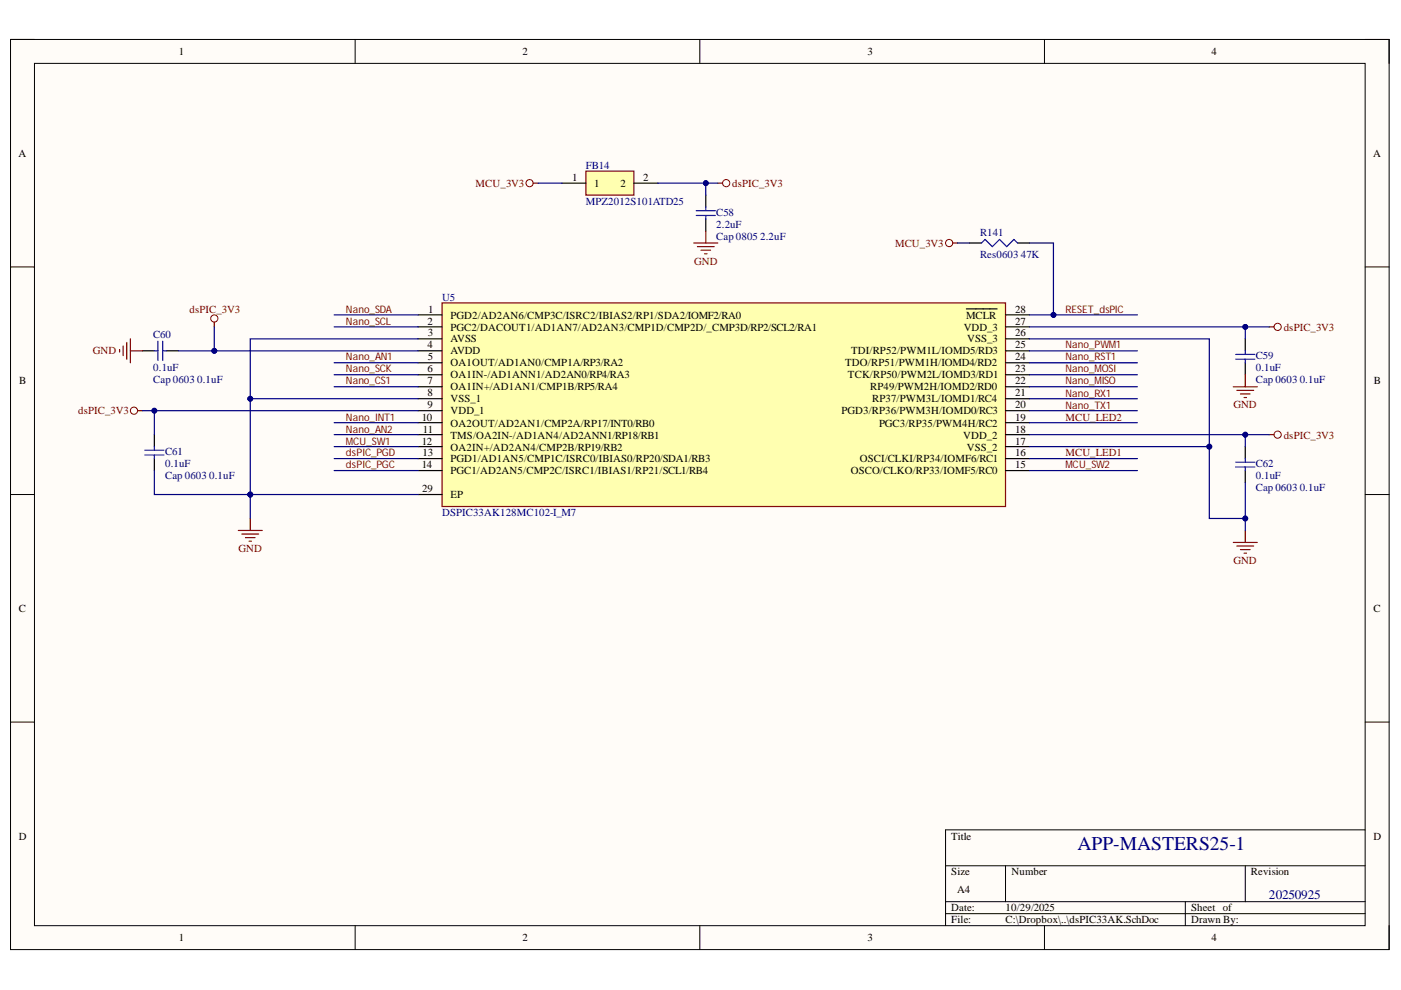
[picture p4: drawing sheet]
<svg xmlns="http://www.w3.org/2000/svg" width="297mm" height="210mm" viewBox="0 0 297 210" stroke-linecap="round" stroke-linejoin="round" font-family="sans-serif">
<path d="M2.2 8.4h292.3v192.9h-292.3z" fill-rule="evenodd" fill="#fffcf8"/>
<path d="M2.2 8.4h292.3v192.9h-292.3z" fill="none" stroke="#000" stroke-width=".21"/>
<path d="M7.3 13.4h282.1v182.9h-282.1z" fill-rule="evenodd" fill="#fffcf8"/>
<g fill="none" stroke="#000" stroke-width=".21">
<path d="M2.2 8.4h5.1M7.3 13.4h282.1v182.9h-282.1zM75.3 8.4v5M148.4 8.4v5M221.4 8.4v5M289.4 8.4h5.1v5M2.2 56.6h5.1M289.4 56.6h5.1M2.2 104.9h5.1M289.4 104.9h5.1M2.2 153.1h5.1M289.4 153.1h5.1"/>
<path d="M289.4 175.9h-88.9v20.4M75.3 196.3v5M148.4 196.3v5M200.5 183.6h88.9M200.5 191.2h88.9M200.5 193.7h88.9M213.2 183.6v7.6M221.4 196.3v5M251.3 191.2v5.1M264 183.6v7.6M294.5 196.3v5"/>
</g>
<circle cx="112.3" cy="38.8" r=".76" fill="none" stroke="#800000" stroke-width=".21"/>
<path d="M113 38.8h1.1" fill="none" stroke="#800000" stroke-width=".25"/>
<path d="M124.2 36.3h10.2v5.1h-10.2z" fill-rule="evenodd" fill="#ffffb0"/>
<path d="M124.2 36.3h10.2v5.1h-10.2zM152.2 38.8h1M147.1 51.5h5.1M147.9 52.3h3.5M148.6 53.1h2.1M149.4 53.8h.5M149.6 49v2.5M202 51.5h1" fill="none" stroke="#800000" stroke-width=".25"/>
<path d="M119.1 38.8h5.1M134.4 38.8h5.1M149.6 41.4v2.5M149.6 46.4v2.6M205.6 51.5h2.5M215.7 51.5h2.6" fill="none" stroke="#000" stroke-width=".25"/>
<path d="M147.6 44.7h4.1M147.6 45.7h4.1M149.6 43.9v.8M149.6 45.7v.7M208.1 51.5l.8-.7 1.5 1.5 1.5-1.5 1.5 1.5 1.6-1.5 .7 .7" fill="none" stroke="#00f" stroke-width=".25"/>
<g fill="none" stroke="#800000" stroke-width=".21">
<circle cx="154" cy="38.8" r=".76"/>
<circle cx="201.2" cy="51.5" r=".76"/>
</g>
<path d="M93.7 64.2h119.5v43.2h-119.5z" fill-rule="evenodd" fill="#ffffb0"/>
<g fill="none" stroke="#800000" stroke-width=".25">
<path d="M93.7 64.2h119.5v43.2h-119.5zM264 79.5v2.5M269.1 69.3h1M261.5 82h5.1M262.2 82.8h3.6M263 83.5h2M263.8 84.3h.5M269.1 92.2h1M50.5 112.5h5.1M51.3 113.2h3.5M52 114h2.1M52.8 114.8h.5"/>
<path d="M53.1 109.9v2.6M261.5 115h5.1M262.2 115.8h3.6M263 116.5h2M263.8 117.3h.5M264 112.5v2.5"/>
</g>
<g fill="none" stroke="#000" stroke-width=".25">
<path d="M30.2 74.4h2.5M35.3 74.4h2.5M88.6 66.8h5.1M88.6 69.3h5.1M88.6 71.8h5.1M88.6 74.4h5.1M88.6 76.9h5.1M88.6 79.5h5.1M204.9 65.5h6.5M213.2 66.8h5.1M213.2 71.8h5.1M213.2 74.4h5.1"/>
<path d="M213.2 76.9h5.1M213.2 79.5h5.1M213.2 69.3h5.1M264 71.8v2.6M264 76.9v2.6M32.7 92.2v2.5M32.7 97.2v2.6M88.6 82h5.1M88.6 84.5h5.1M88.6 87.1h5.1M88.6 89.6h5.1M88.6 92.2h5.1"/>
<path d="M88.6 94.7h5.1M88.6 97.2h5.1M88.6 99.8h5.1M213.2 82h5.1M213.2 84.5h5.1M213.2 87.1h5.1M213.2 89.6h5.1M213.2 92.2h5.1M213.2 94.7h5.1M213.2 99.8h5.1M213.2 97.2h5.1M264 94.7v2.5"/>
<path d="M264 99.8v2.5M88.6 104.9h5.1"/>
</g>
<g fill="none" stroke="#00f" stroke-width=".25">
<path d="M32.7 74.4h.8M33.5 72.3v4.1M34.5 72.3v4.1M34.5 74.4h.8M262 75.1h4.1M262 76.2h4.1M264 74.4v.7M264 76.2v.7M30.7 95.5h4.1M30.7 96.5h4.1M32.7 94.7v.8M32.7 96.5v.7"/>
<path d="M262 98h4.1M262 99h4.1M264 97.2v.8M264 99v.8"/>
</g>
<g fill="none" stroke="#800000" stroke-width=".21">
<circle cx="270.9" cy="69.3" r=".76"/>
<circle cx="270.9" cy="92.2" r=".76"/>
</g>
<path d="M218.3 66.8h22.8" fill="none" stroke="#000080" stroke-width=".25"/>
<circle cx="223.4" cy="66.8" r=".51" fill="#000080"/>
<circle cx="223.4" cy="66.8" r=".51" fill="none" stroke="#000080" stroke-width=".21"/>
<path d="M114.1 38.8h5M139.5 38.8h12.7" fill="none" stroke="#000080" stroke-width=".25"/>
<circle cx="149.6" cy="38.8" r=".51" fill="#000080"/>
<circle cx="149.6" cy="38.8" r=".51" fill="none" stroke="#000080" stroke-width=".21"/>
<path d="M149.6 38.8v2.6" fill="none" stroke="#000080" stroke-width=".25"/>
<circle cx="149.6" cy="38.8" r=".51" fill="#000080"/>
<circle cx="149.6" cy="38.8" r=".51" fill="none" stroke="#000080" stroke-width=".21"/>
<path d="M203 51.5h2.6M218.3 51.5h5.1v15.3" fill="none" stroke="#000080" stroke-width=".25"/>
<circle cx="223.4" cy="66.8" r=".51" fill="#000080"/>
<circle cx="223.4" cy="66.8" r=".51" fill="none" stroke="#000080" stroke-width=".21"/>
<path d="M218.3 94.7h38.1" fill="none" stroke="#000080" stroke-width=".25"/>
<circle cx="256.4" cy="94.7" r=".51" fill="#000080"/>
<circle cx="256.4" cy="94.7" r=".51" fill="none" stroke="#000080" stroke-width=".21"/>
<path d="M88.6 71.8h-35.5v38.1" fill="none" stroke="#000080" stroke-width=".25"/>
<circle cx="53.1" cy="84.5" r=".51" fill="#000080"/>
<circle cx="53.1" cy="84.5" r=".51" fill="none" stroke="#000080" stroke-width=".21"/>
<circle cx="53.1" cy="104.9" r=".51" fill="#000080"/>
<circle cx="53.1" cy="104.9" r=".51" fill="none" stroke="#000080" stroke-width=".21"/>
<path d="M53.1 104.9h35.5" fill="none" stroke="#000080" stroke-width=".25"/>
<circle cx="53.1" cy="104.9" r=".51" fill="#000080"/>
<circle cx="53.1" cy="104.9" r=".51" fill="none" stroke="#000080" stroke-width=".21"/>
<path d="M53.1 84.5h35.5" fill="none" stroke="#000080" stroke-width=".25"/>
<circle cx="53.1" cy="84.5" r=".51" fill="#000080"/>
<circle cx="53.1" cy="84.5" r=".51" fill="none" stroke="#000080" stroke-width=".21"/>
<path d="M218.3 69.3h50.8" fill="none" stroke="#000080" stroke-width=".25"/>
<circle cx="264" cy="69.3" r=".51" fill="#000080"/>
<circle cx="264" cy="69.3" r=".51" fill="none" stroke="#000080" stroke-width=".21"/>
<path d="M218.3 92.2h50.8" fill="none" stroke="#000080" stroke-width=".25"/>
<circle cx="264" cy="92.2" r=".51" fill="#000080"/>
<circle cx="264" cy="92.2" r=".51" fill="none" stroke="#000080" stroke-width=".21"/>
<path d="M264 92.2v2.5" fill="none" stroke="#000080" stroke-width=".25"/>
<circle cx="264" cy="92.2" r=".51" fill="#000080"/>
<circle cx="264" cy="92.2" r=".51" fill="none" stroke="#000080" stroke-width=".21"/>
<path d="M264 69.3v2.5" fill="none" stroke="#000080" stroke-width=".25"/>
<circle cx="264" cy="69.3" r=".51" fill="#000080"/>
<circle cx="264" cy="69.3" r=".51" fill="none" stroke="#000080" stroke-width=".21"/>
<path d="M264 102.3v10.2" fill="none" stroke="#000080" stroke-width=".25"/>
<circle cx="264" cy="109.9" r=".51" fill="#000080"/>
<circle cx="264" cy="109.9" r=".51" fill="none" stroke="#000080" stroke-width=".21"/>
<path d="M218.3 71.8h38.1v38.1h7.6" fill="none" stroke="#000080" stroke-width=".25"/>
<circle cx="256.4" cy="94.7" r=".51" fill="#000080"/>
<circle cx="256.4" cy="94.7" r=".51" fill="none" stroke="#000080" stroke-width=".21"/>
<circle cx="264" cy="109.9" r=".51" fill="#000080"/>
<circle cx="264" cy="109.9" r=".51" fill="none" stroke="#000080" stroke-width=".21"/>
<path d="M37.8 74.4h50.8" fill="none" stroke="#000080" stroke-width=".25"/>
<circle cx="45.4" cy="74.4" r=".51" fill="#000080"/>
<circle cx="45.4" cy="74.4" r=".51" fill="none" stroke="#000080" stroke-width=".21"/>
<path d="M88.6 87.1h-55.9v5.1" fill="none" stroke="#000080" stroke-width=".25"/>
<circle cx="32.7" cy="87.1" r=".51" fill="#000080"/>
<circle cx="32.7" cy="87.1" r=".51" fill="none" stroke="#000080" stroke-width=".21"/>
<path d="M32.7 99.8v5.1h20.4" fill="none" stroke="#000080" stroke-width=".25"/>
<circle cx="53.1" cy="104.9" r=".51" fill="#000080"/>
<circle cx="53.1" cy="104.9" r=".51" fill="none" stroke="#000080" stroke-width=".21"/>
<path d="M25.4 74.1v.5M26.1 73.4v2M26.9 72.6v3.6M27.6 71.8v5.1M27.6 74.4h2.6M45.4 68.3v1M29.2 87.1h1" fill="none" stroke="#800000" stroke-width=".25"/>
<g fill="none" stroke="#800000" stroke-width=".21">
<circle cx="45.4" cy="67.5" r=".76"/>
<circle cx="28.4" cy="87.1" r=".76"/>
</g>
<path d="M45.4 69.3v5.1" fill="none" stroke="#000080" stroke-width=".25"/>
<circle cx="45.4" cy="74.4" r=".51" fill="#000080"/>
<circle cx="45.4" cy="74.4" r=".51" fill="none" stroke="#000080" stroke-width=".21"/>
<path d="M30.2 87.1h2.5" fill="none" stroke="#000080" stroke-width=".25"/>
<circle cx="32.7" cy="87.1" r=".51" fill="#000080"/>
<circle cx="32.7" cy="87.1" r=".51" fill="none" stroke="#000080" stroke-width=".21"/>
<g fill="none" stroke="#000080" stroke-width=".25">
<path d="M70.8 66.8h17.8M70.8 69.3h17.8M70.8 76.9h17.8M70.8 79.5h17.8M218.3 74.4h22.8M218.3 76.9h22.8M218.3 79.5h22.8M70.8 82h17.8M70.8 92.2h17.8M70.8 89.6h17.8M70.8 97.2h17.8M70.8 99.8h17.8"/>
<path d="M70.8 94.7h17.8M218.3 82h22.8M218.3 84.5h22.8M218.3 87.1h22.8M218.3 89.6h22.8M218.3 99.8h22.8M218.3 97.2h22.8"/>
</g>
<text font-size="4.1" fill="#000080" x="228.4" y="180.1">APP-MASTERS25-1</text>
<text font-size="2.8" fill="#000080" x="269" y="190.6">20250925</text>
<g font-size="2.3">
<text x="37.9" y="11.7">1</text>
<text x="110.7" y="11.7">2</text>
<text x="183.9" y="11.7">3</text>
<text x="256.9" y="11.7">4</text>
<text x="3.9" y="33.3">A</text>
<text x="291.1" y="33.3">A</text>
<text x="121.3" y="38.4">1</text>
<text x="126" y="39.6">1</text>
<text x="131.6" y="39.6">2</text>
<text x="136.4" y="38.4">2</text>
<text x="90.6" y="68.8">2</text>
<text x="90.7" y="71.3">3</text>
<text x="90.8" y="66.3">1</text>
<text x="95.5" y="67.5">PGD2/AD2AN6/CMP3C/ISRC2/IBIAS2/RP1/SDA2/IOMF2/RA0</text>
<text x="95.5" y="70.1">PGC2/DACOUT1/AD1AN7/AD2AN3/CMP1D/CMP2D/_CMP3D/RP2/SCL2/RA1</text>
<text x="204.3" y="70.1">VDD_3</text>
<text x="204.8" y="67.5">MCLR</text>
<text x="215.2" y="66.3">28</text>
<text x="215.2" y="68.8">27</text>
<text x="215.2" y="71.3">26</text>
<text x="90.6" y="73.9">4</text>
<text x="90.7" y="76.4">5</text>
<text x="95.5" y="72.6">AVSS</text>
<text x="95.5" y="75.1">AVDD</text>
<text x="95.5" y="77.7">OA1OUT/AD1AN0/CMP1A/RP3/RA2</text>
<text x="179.2" y="77.7">TDO/RP51/PWM1H/IOMD4/RD2</text>
<text x="180.5" y="75.1">TDI/RP52/PWM1L/IOMD5/RD3</text>
<text x="205.1" y="72.6">VSS_3</text>
<text x="215.2" y="73.9">25</text>
<text x="215.2" y="76.4">24</text>
<text x="4.1" y="81.5">B</text>
<text x="90.6" y="79">6</text>
<text x="90.6" y="81.5">7</text>
<text x="95.5" y="80.2">OA1IN-/AD1ANN1/AD2AN0/RP4/RA3</text>
<text x="95.5" y="82.8">OA1IN+/AD1AN1/CMP1B/RP5/RA4</text>
<text x="179.8" y="80.2">TCK/RP50/PWM2L/IOMD3/RD1</text>
<text x="184.5" y="82.8">RP49/PWM2H/IOMD2/RD0</text>
<text x="215.2" y="79">23</text>
<text x="215.2" y="81.5">22</text>
<text x="291.3" y="81.5">B</text>
<text x="89.4" y="89.2">10</text>
<text x="90.6" y="84">8</text>
<text x="90.6" y="86.6">9</text>
<text x="95.5" y="85.3">VSS_1</text>
<text x="95.5" y="87.8">VDD_1</text>
<text x="178.4" y="87.8">PGD3/RP36/PWM3H/IOMD0/RC3</text>
<text x="184.9" y="85.3">RP37/PWM3L/IOMD1/RC4</text>
<text x="215.2" y="84">21</text>
<text x="215.2" y="86.6">20</text>
<text x="215.2" y="89.2">19</text>
<text x="89.4" y="94.2">12</text>
<text x="89.7" y="91.7">11</text>
<text x="95.5" y="90.4">OA2OUT/AD2AN1/CMP2A/RP17/INT0/RB0</text>
<text x="95.5" y="93">TMS/OA2IN-/AD1AN4/AD2ANN1/RP18/RB1</text>
<text x="95.5" y="95.5">OA2IN+/AD2AN4/CMP2B/RP19/RB2</text>
<text x="186.4" y="90.4">PGC3/RP35/PWM4H/RC2</text>
<text x="204.2" y="93">VDD_2</text>
<text x="205" y="95.5">VSS_2</text>
<text x="215.2" y="91.7">18</text>
<text x="215.2" y="94.2">17</text>
<text x="89.4" y="99.3">14</text>
<text x="89.6" y="96.8">13</text>
<text x="95.5" y="98.1">PGD1/AD1AN5/CMP1C/ISRC0/IBIAS0/RP20/SDA1/RB3</text>
<text x="95.5" y="100.6">PGC1/AD2AN5/CMP2C/ISRC1/IBIAS1/RP21/SCL1/RB4</text>
<text x="180.4" y="100.6">OSCO/CLKO/RP33/IOMF5/RC0</text>
<text x="182.3" y="98.1">OSCI/CLKI/RP34/IOMF6/RC1</text>
<text x="215.2" y="96.8">16</text>
<text x="215.2" y="99.3">15</text>
<text x="89.5" y="104.4">29</text>
<text x="95.5" y="105.7">EP</text>
<text x="4" y="129.7">C</text>
<text x="291.2" y="129.7">C</text>
<text x="4" y="178">D</text>
<text x="201.7" y="178">Title</text>
<text x="291.2" y="178">D</text>
<text x="201.7" y="185.6">Size</text>
<text x="214.5" y="185.6">Number</text>
<text x="265.2" y="185.6">Revision</text>
<text x="203" y="189.4">A4</text>
<text x="201.7" y="193.2">Date:</text>
<text x="201.7" y="195.8">File:</text>
<text x="213.2" y="193.2">10/29/2025</text>
<text x="213.2" y="195.8">C:\Dropbox\..\dsPIC33AK.SchDoc</text>
<text x="252.5" y="193.2">Sheet of</text>
<text x="252.5" y="195.8">Drawn By:</text>
<text x="37.9" y="199.6">1</text>
<text x="110.7" y="199.6">2</text>
<text x="183.9" y="199.6">3</text>
<text x="256.9" y="199.6">4</text>
</g>
<g font-size="2.3" fill="#000080">
<text x="124.2" y="35.8">FB14</text>
<text x="124.2" y="43.5">MPZ2012S101ATD25</text>
<text x="151.9" y="45.7">C58</text>
<text x="151.9" y="48.3">2.2uF</text>
<text x="151.9" y="50.8">Cap 0805</text>
<text x="161.2" y="50.8">2.2uF</text>
<text x="207.8" y="50">R141</text>
<text x="207.8" y="54.6">Res0603</text>
<text x="216.4" y="54.6">47K</text>
<text x="93.7" y="63.7">U5</text>
<text x="32.5" y="71.6">C60</text>
<text x="266.2" y="76.2">C59</text>
<text x="32.5" y="78.7">0.1uF</text>
<text x="32.5" y="81.2">Cap 0603</text>
<text x="41.8" y="81.2">0.1uF</text>
<text x="266.2" y="78.7">0.1uF</text>
<text x="266.2" y="81.2">Cap 0603</text>
<text x="275.6" y="81.2">0.1uF</text>
<text x="35" y="99.1">0.1uF</text>
<text x="35" y="96.5">C61</text>
<text x="35" y="101.6">Cap 0603</text>
<text x="44.3" y="101.6">0.1uF</text>
<text x="266.2" y="101.6">0.1uF</text>
<text x="266.2" y="99.1">C62</text>
<text x="266.2" y="104.1">Cap 0603</text>
<text x="275.6" y="104.1">0.1uF</text>
<text x="93.7" y="109.5">DSPIC33AK128MC102-I_M7</text>
</g>
<g font-size="2.3" fill="#800000">
<text x="100.8" y="39.6">MCU_3V3</text>
<text x="155.2" y="39.6">dsPIC_3V3</text>
<text x="189.8" y="52.3">MCU_3V3</text>
<text x="147.2" y="56.1">GND</text>
<text x="40.2" y="66.3">dsPIC_3V3</text>
<text x="272.2" y="70.1">dsPIC_3V3</text>
<text x="19.7" y="75.1">GND</text>
<text x="16.6" y="87.8">dsPIC_3V3</text>
<text x="225.9" y="89.2">MCU_LED2</text>
<text x="261.5" y="86.6">GND</text>
<text x="272.2" y="93">dsPIC_3V3</text>
<text x="225.9" y="96.8">MCU_LED1</text>
<text x="50.6" y="117.1">GND</text>
<text x="261.5" y="119.6">GND</text>
</g>
<g font-size="2.2" fill="#800000">
<text x="73.4" y="66.3">Nano_SDA</text>
<text x="73.4" y="68.8">Nano_SCL</text>
<text x="225.9" y="66.3">RESET_dsPIC</text>
<text x="73.4" y="76.4">Nano_AN1</text>
<text x="225.9" y="73.9">Nano_PWM1</text>
<text x="225.9" y="76.4">Nano_RST1</text>
<text x="73.4" y="79">Nano_SCK</text>
<text x="73.4" y="81.5">Nano_CS1</text>
<text x="225.9" y="81.5">Nano_MISO</text>
<text x="225.9" y="79">Nano_MOSI</text>
<text x="73.4" y="89.2">Nano_INT1</text>
<text x="225.9" y="86.6">Nano_TX1</text>
<text x="225.9" y="84.1">Nano_RX1</text>
<text x="73.4" y="91.7">Nano_AN2</text>
<text x="73.4" y="94.2">MCU_SW1</text>
<text x="73.4" y="99.3">dsPIC_PGC</text>
<text x="73.4" y="96.8">dsPIC_PGD</text>
<text x="225.9" y="99.3">MCU_SW2</text>
</g>
</svg>
